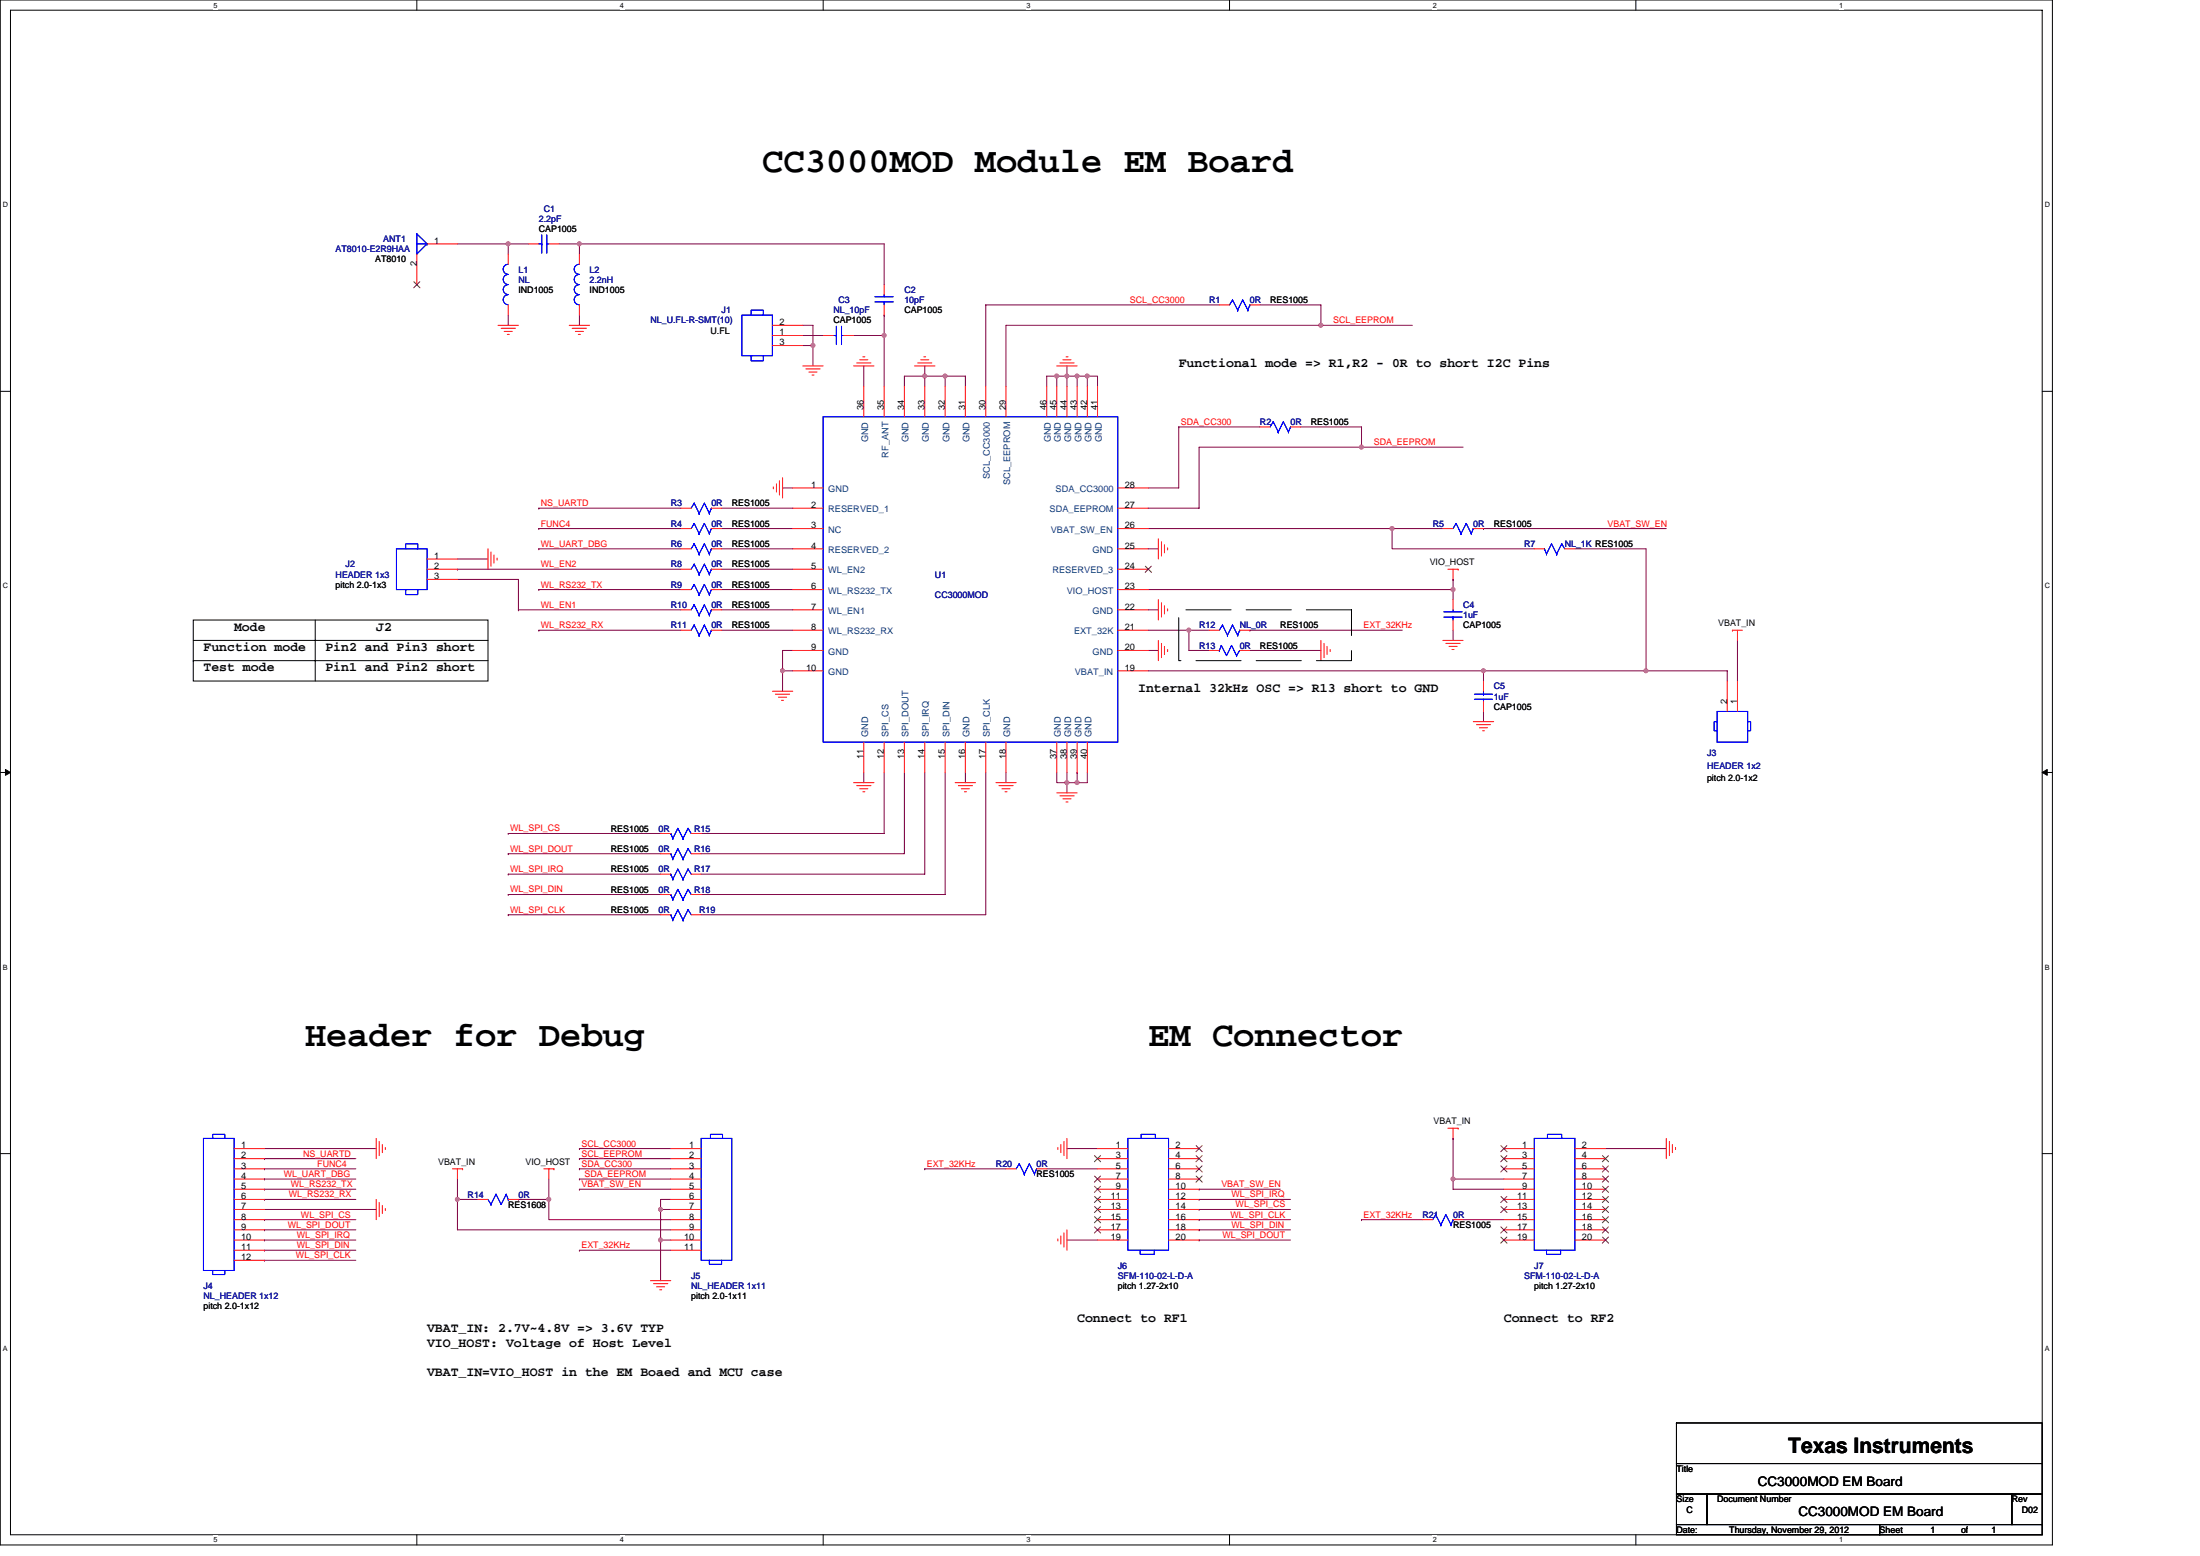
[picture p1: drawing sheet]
<svg xmlns="http://www.w3.org/2000/svg" width="297mm" height="210mm" viewBox="0 0 297 210" stroke-linecap="round" stroke-linejoin="round" font-family="sans-serif">
<path d="M0 0h277.1v208.5h-277.1zM1.4 1.4h274.3v205.7h-274.3z" fill="none" stroke="#000" stroke-width=".14"/>
<g fill="#fff">
<path d="M28.8 .1h.6v1.1h-.6z"/>
<path d="M28.8 207.3h.6v1.1h-.6z"/>
</g>
<path d="M56.3 0v1.4M56.3 207.1v1.4" fill="none" stroke="#000" stroke-width=".14"/>
<g fill="#fff">
<path d="M83.7 .1h.6v1.1h-.6z"/>
<path d="M83.7 207.3h.6v1.1h-.6z"/>
</g>
<path d="M111.1 0v1.4M111.1 207.1v1.4" fill="none" stroke="#000" stroke-width=".14"/>
<g fill="#fff">
<path d="M138.6 .1h.5v1.1h-.5z"/>
<path d="M138.6 207.3h.5v1.1h-.5z"/>
</g>
<path d="M166 0v1.4M166 207.1v1.4" fill="none" stroke="#000" stroke-width=".14"/>
<g fill="#fff">
<path d="M193.4 .1h.6v1.1h-.6z"/>
<path d="M193.4 207.3h.6v1.1h-.6z"/>
</g>
<path d="M220.9 0v1.4M220.9 207.1v1.4" fill="none" stroke="#000" stroke-width=".14"/>
<g fill="#fff">
<path d="M248.3 .1h.6v1.1h-.6z"/>
<path d="M248.3 207.3h.6v1.1h-.6z"/>
<path d="M.4 27.1h.7v1.1h-.7z"/>
<path d="M276.1 27.1h.7v1.1h-.7z"/>
<path d="M.4 78.5h.7v1.1h-.7z"/>
<path d="M276.1 78.5h.7v1.1h-.7z"/>
</g>
<path d="M0 52.8h1.4M275.7 52.8h1.4" fill="none" stroke="#000" stroke-width=".14"/>
<g fill="#fff">
<path d="M.4 130h.7v1.1h-.7z"/>
<path d="M276.1 130h.7v1.1h-.7z"/>
</g>
<path d="M0 104.2h1.4M275.7 104.2h1.4" fill="none" stroke="#000" stroke-width=".14"/>
<path d="M.7 103.8l.7 .4-.7 .4zM275.7 104.2l.7-.4v.8z" fill="#000" stroke="#000" stroke-width=".14"/>
<g fill="#fff">
<path d="M.4 181.4h.7v1.1h-.7z"/>
<path d="M276.1 181.4h.7v1.1h-.7z"/>
</g>
<g fill="none" stroke="#000" stroke-width=".14">
<path d="M26.1 83.7h39.8v8.2h-39.8zM26.1 86.4h39.8M26.1 89.2h.1M26.1 89.2h39.8M42.6 83.7v8.2M0 155.7h1.4M275.7 155.7h1.4M226.4 197.5h49.3v4.1h-49.3zM226.4 192v5.5M226.4 192h49.3v5.5M226.4 192h.1M226.4 201.6h4.1v4.1h-4.1z"/>
<path d="M226.4 205.7h27.4v1.4h-27.4zM230.5 201.6h41.1v4.1h-41.1zM253.8 205.7h21.9v1.4h-21.9zM271.6 201.6h4.1v4.1h-4.1z"/>
</g>
<g fill="none" stroke="#800040" stroke-width=".14">
<path d="M61.8 32.9h6.8M68.6 32.9v1.4M68.6 32.9h.1M68.6 32.9h2.8M75.5 32.9h2.7M78.2 32.9v1.4M78.2 32.9h.1M78.2 32.9h41.2v5.5M68.6 42.5v1.4M78.2 42.5v1.4M108.4 43.9h1.4v2.7M108.4 46.6h1.4"/>
<path d="M108.4 45.3h2.7M109.8 46.6h.1M109.8 46.6v2.8M115.2 45.3h4.2M116.6 49.4v2.7M119.4 45.3h.1M119.4 42.5h.1M119.4 42.5v9.6M124.9 50.8h-2.8v1.3M124.9 50.8h.1M124.9 50.8v1.3M124.9 49.4v1.4"/>
<path d="M124.9 50.8h2.7M127.6 50.8v1.3M127.6 50.8h2.7v1.3M133.1 41.1h.1M133.1 41.1v11M133.1 41.1h31.5M142.7 50.8v1.3M142.7 50.8h-1.4v1.3M142.7 50.8h.1M142.7 50.8h4.1M144.1 49.4v1.4M144.1 50.8h.1"/>
<path d="M144.1 50.8v1.3M145.4 50.8v1.3M145.4 50.8h.1M146.8 50.8v1.3M146.8 50.8h1.4v1.3M146.8 50.8h.1M159.1 57.6h.1M159.1 57.6v8.2h-4.1M159.1 57.6h11M170.1 41.1h8.2v2.8M175.6 57.6h8.2v2.7M178.3 43.9h.1"/>
<path d="M178.3 43.9h-42.5v8.2M178.3 43.9h12.4M61.8 75.4h4.1M61.8 76.8h.1M61.8 78.2h8.2v4.1M61.8 76.8h30.1M72.7 68.6h.1M72.7 71.3h.1M72.7 74.1h.1M72.7 79.6h.1M72.7 68.6h19.2M72.7 71.3h19.2"/>
<path d="M72.7 74.1h19.2M72.7 79.6h19.2M97.4 79.6h9.6M97.4 76.8h9.6M97.4 74.1h9.6M97.4 68.6h9.6M97.4 71.3h9.6M105.7 65.8h1.3M155 71.3h33v2.8h19.2M155 74.1h1.4M155 79.6h41.2v1.3M183.8 60.3h-21.9v8.3h-6.9"/>
<path d="M183.8 60.3h.1M183.8 60.3h13.7M188 71.3h.1M188 71.3h6.8M196.2 78.2h.1M196.2 78.2v1.4M200.3 71.3h.1M200.3 71.3h24.7M212.6 74.1h9.6v16.4M70 82.3h.1M70 82.3h21.9M72.7 85h.1"/>
<path d="M72.7 85h19.2M97.4 85h9.6M97.4 82.3h9.6M105.7 90.5h1.3M105.7 90.5h.1M105.7 90.5v2.8M107 87.8h-1.3v2.7M155 85h5.5v2.8h2.8M155 90.5h45.3v1.4M155 82.3h1.4M155 87.8h1.4M160.5 85h.1"/>
<path d="M160.5 85h2.8M168.8 87.8h9.5M168.8 85h.1M168.8 85h20.5M196.2 85v1.4M200.3 96v1.4M200.3 90.5h32.9v1.4M200.3 90.5h.1M222.2 90.5h.1M234.6 86.4v5.5M68.6 118h.1M68.6 115.2h.1"/>
<path d="M68.6 112.5h.1M68.6 118h20.6M68.6 115.2h20.6M68.6 112.5h20.6M116.6 104.2v1.4M119.4 104.2v8.3h-24.7M122.1 104.2v11h-27.4M124.9 104.2v13.8h-30.2M127.6 104.2v16.5h-32.9M130.3 104.2v1.4M133.1 104.2v19.2h-38.4M135.8 104.2v1.4"/>
<path d="M142.7 104.2v1.4h1.4M144.1 105.6h.1M144.1 104.2v1.4M144.1 105.6v1.4M144.1 105.6h1.3M145.4 104.2h.1M145.4 104.2v1.4M146.8 104.2v1.4h-1.4M68.6 123.4h.1M68.6 120.7h.1M68.6 123.4h20.6M68.6 120.7h20.6"/>
<path d="M35.7 156.4h.1M35.7 157.7h.1M35.7 159.1h.1M35.7 155h15.1M35.7 156.4h12.3M35.7 157.7h12.3M35.7 159.1h12.3M61.8 159.1v2.8M74.1 159.1v2.8M78.2 155h.1M78.2 156.4h.1M78.2 157.7h.1"/>
<path d="M78.2 159.1h.1M78.2 156.4h12.4M78.2 157.7h12.4M78.2 159.1h12.4M78.2 155h12.4M124.9 157.7h.1M124.9 157.7h10.9M141.3 157.7h6.9M144.1 155h4.1M196.2 153.6h.1M196.2 153.6v5.5M203 159.1h-6.8v1.4h6.8"/>
<path d="M216.8 155h8.2M35.7 160.5h.1M35.7 161.9h.1M35.7 164.6h.1M35.7 166h.1M35.7 167.3h.1M35.7 168.7h.1M35.7 170.1h.1M35.7 163.2h15.1M35.7 160.5h12.3M35.7 164.6h12.3M35.7 166h12.3"/>
<path d="M35.7 161.9h12.3M35.7 167.3h12.3M35.7 168.7h12.3M35.7 170.1h12.3M61.8 161.9v4.1h28.8M61.8 161.9h.1M61.8 161.9h2.7M70 161.9h.1M70 161.9h4.1M74.1 161.9v2.7h16.5M78.2 160.5h.1M78.2 168.7h.1"/>
<path d="M78.2 160.5h12.4M78.2 168.7h12.4M89.2 163.2h1.4M89.2 167.3h1.4M89.2 167.3h.1M89.2 163.2h.1M89.2 163.2v9.6M90.6 161.9h-1.4v1.3M144.1 167.3h4.1M161.9 160.5h.1M161.9 164.6h.1M161.9 166h.1"/>
<path d="M161.9 161.9h.1M161.9 167.3h.1M161.9 163.2h.1M161.9 160.5h11M161.9 164.6h12.3M161.9 166h12.3M161.9 161.9h12.3M161.9 167.3h12.3M161.9 163.2h12.3M183.8 164.6h.1M183.8 164.6h8.3M197.5 164.6h5.5"/>
</g>
<g fill="#f0f" stroke="#f0f" stroke-width=".14">
<circle cx="146.8" cy="50.7" r=".27"/>
<circle cx="127.6" cy="50.7" r=".27"/>
<circle cx="124.8" cy="50.7" r=".27"/>
<circle cx="142.7" cy="50.7" r=".27"/>
<circle cx="144" cy="50.7" r=".27"/>
<circle cx="178.3" cy="43.9" r=".27"/>
<circle cx="145.4" cy="50.7" r=".27"/>
<circle cx="196.2" cy="159.1" r=".27"/>
<circle cx="105.6" cy="90.5" r=".27"/>
<circle cx="196.2" cy="79.6" r=".27"/>
<circle cx="160.5" cy="85" r=".27"/>
<circle cx="187.9" cy="71.3" r=".27"/>
<circle cx="183.8" cy="60.3" r=".27"/>
<circle cx="145.4" cy="105.6" r=".27"/>
<circle cx="144" cy="105.6" r=".27"/>
<circle cx="222.2" cy="90.5" r=".27"/>
<circle cx="200.3" cy="90.5" r=".27"/>
<circle cx="89.2" cy="167.3" r=".27"/>
<circle cx="89.2" cy="163.2" r=".27"/>
<circle cx="119.4" cy="45.3" r=".27"/>
<circle cx="109.8" cy="46.6" r=".27"/>
<circle cx="68.6" cy="32.9" r=".27"/>
<circle cx="78.2" cy="32.9" r=".27"/>
<circle cx="61.7" cy="161.8" r=".27"/>
<circle cx="74.1" cy="161.8" r=".27"/>
</g>
<g fill="none" stroke="#f00" stroke-width=".14">
<path d="M56.3 34.3v4.1M57.7 32.9h4.1M68.6 34.3v1.4M71.4 32.9h1.3M74.1 32.9h1.4M78.2 34.3v1.4M119.4 38.4v1.4M67.2 43.9h2.8M67.7 44.3h1.9M68.1 44.7h1.1M68.5 45.1h.3M68.6 41.1v1.4"/>
<path d="M76.9 43.9h2.7M77.3 44.3h1.9M77.7 44.7h1.1M78.1 45.1h.3M78.2 41.1v1.4M104.3 45.3h4.1M104.3 43.9h4.1M104.3 46.6h4.1M108.4 49.4h2.7M108.8 49.8h1.9M109.2 50.2h1.1M109.6 50.6h.3"/>
<path d="M111.1 45.3h1.4M113.9 45.3h1.3M115.2 49.4h2.8M115.7 49h1.9M116.1 48.6h1.1M116.5 48.2h.3M116.6 52.1v4.1M119.4 41.1v1.4M119.4 52.1v4.1M122.1 52.1v4.1M123.5 49.4h2.7M123.9 49h1.9"/>
<path d="M124.3 48.6h1.1M124.7 48.2h.3M124.9 52.1v4.1M127.6 52.1v4.1M130.3 52.1v4.1M133.1 52.1v4.1M135.8 52.1v4.1M141.3 52.1v4.1M142.7 49.4h2.7M142.7 52.1v4.1M143.1 49h1.9M143.5 48.6h1.1"/>
<path d="M143.9 48.2h.3M144.1 52.1v4.1M145.4 52.1v4.1M146.8 52.1v4.1M148.2 52.1v4.1M164.6 41.1h1.4M168.8 41.1h1.3M170.1 57.6h1.4M174.2 57.6h1.4M57.7 76.8h4.1M57.7 75.4h4.1M57.7 78.2h4.1"/>
<path d="M65.9 74.1v2.7M66.3 74.5v1.9M66.7 74.9v1.1M67.1 75.3v.3M91.9 76.8h1.4M91.9 74.1h1.4M91.9 68.6h1.4M91.9 71.3h1.4M91.9 79.6h1.4M96.1 76.8h1.3M96.1 74.1h1.3M96.1 68.6h1.3"/>
<path d="M96.1 71.3h1.3M96.1 79.6h1.3M104.4 65.7v.3M104.8 65.3v1.1M105.2 64.9v1.9M105.7 64.5v2.7M107 76.8h4.1M107 74.1h4.1M107 68.6h4.1M107 71.3h4.1M107 79.6h4.1M107 65.8h4.1"/>
<path d="M150.9 76.8h4.1M150.9 74.1h4.1M150.9 68.6h4.1M150.9 71.3h4.1M150.9 79.6h4.1M150.9 65.8h4.1M156.4 72.7v2.7M156.8 73.1v1.9M157.2 73.5v1.1M157.6 73.9v.3M194.8 71.3h1.4M195.5 76.8h1.4"/>
<path d="M196.2 76.8v1.4M196.9 76.8h.1M198.9 71.3h1.4M207.2 74.1h1.3M211.3 74.1h1.3M91.9 85h1.4M91.9 82.3h1.4M96.1 85h1.3M96.1 82.3h1.3M104.3 93.3h2.7M104.7 93.7h1.9M105.1 94.1h1.1"/>
<path d="M105.5 94.5h.3M107 85h4.1M107 87.8h4.1M107 82.3h4.1M107 90.5h4.1M150.9 85h4.1M150.9 87.8h4.1M150.9 82.3h4.1M150.9 90.5h4.1M156.4 80.9v2.8M156.4 86.4v2.8M156.8 81.3v2"/>
<path d="M156.8 86.8v2M157.2 81.7v1.1M157.2 87.2v1.1M157.6 82.2v.2M157.6 87.7v.2M163.3 85h1.3M163.3 87.8h1.3M167.4 85h1.4M167.4 87.8h1.4M178.3 86.4v2.8M178.8 86.8v2M179.2 87.2v1.1"/>
<path d="M179.6 87.7v.2M194.8 86.4h2.7M195.2 86.8h1.9M195.6 87.2h1.1M196 87.7h.3M196.2 80.9v1.4M196.2 83.7v1.3M198.9 97.4h2.8M199.3 97.8h1.9M199.7 98.2h1.1M200.2 98.6h.2M200.3 91.9v1.4"/>
<path d="M200.3 94.6v1.4M233.2 91.9v4.1M233.9 85h.1M233.9 85h1.4M234.6 85v1.4M234.6 91.9v4.1M89.2 118h1.4M89.2 112.5h1.4M89.2 115.2h1.4M93.3 118h1.4M93.3 112.5h1.4M93.3 115.2h1.4"/>
<path d="M115.2 105.6h2.8M115.7 106h1.9M116.1 106.4h1.1M116.5 106.8h.3M116.6 100.1v4.1M119.4 100.1v4.1M122.1 100.1v4.1M124.9 100.1v4.1M127.6 100.1v4.1M129 105.6h2.7M129.4 106h1.9M129.8 106.4h1.1"/>
<path d="M130.2 106.8h.3M130.3 100.1v4.1M133.1 100.1v4.1M134.5 105.6h2.7M134.9 106h1.9M135.3 106.4h1.1M135.7 106.8h.3M135.8 100.1v4.1M142.7 107h2.7M142.7 100.1v4.1M143.1 107.4h1.9M143.5 107.8h1.1"/>
<path d="M143.9 108.2h.3M144.1 100.1v4.1M145.4 100.1v4.1M146.8 100.1v4.1M89.2 123.4h1.4M89.2 120.7h1.4M93.3 123.4h1.4M93.3 120.7h1.4M31.6 157.7h4.1M31.6 155h4.1M31.6 156.4h4.1M31.6 159.1h4.1"/>
<path d="M50.8 153.6v2.8M51.2 154v2M51.6 154.5v1.1M52 154.9v.2M61.1 157.7h1.4M61.8 157.7v1.4M62.5 157.7h.1M73.4 157.7h1.4M74.1 157.7v1.4M74.8 157.7h.1M90.6 157.7h4.1M90.6 155h4.1"/>
<path d="M90.6 156.4h4.1M90.6 159.1h4.1M135.8 157.7h1.4M140 157.7h1.3M142.8 154.9v.2M143.2 154.5v1.1M143.7 154v2M144.1 153.6v2.8M148.2 157.7h4.1M148.2 155h4.1M148.2 156.4h4.1M148.2 159.1h4.1"/>
<path d="M157.8 157.7h4.1M157.8 155h4.1M157.8 156.4h4.1M157.8 159.1h4.1M195.5 152.3h1.4M196.2 152.3v1.3M196.9 152.3h.1M203 157.7h4.2M203 155h4.2M203 156.4h4.2M203 159.1h4.2M212.6 157.7h4.2"/>
<path d="M212.6 155h4.2M212.6 156.4h4.2M212.6 159.1h4.2M225 153.6v2.8M225.4 154v2M225.8 154.5v1.1M226.2 154.9v.2M31.6 160.5h4.1M31.6 161.9h4.1M31.6 163.2h4.1M31.6 164.6h4.1M31.6 166h4.1"/>
<path d="M31.6 167.3h4.1M31.6 168.7h4.1M31.6 170.1h4.1M50.8 161.9v2.7M51.2 162.3v1.9M51.6 162.7v1.1M52 163.1v.3M64.5 161.9h1.4M68.6 161.9h1.4M87.8 172.8h2.8M88.2 173.2h2M88.6 173.7h1.1"/>
<path d="M89.1 174.1h.2M90.6 160.5h4.1M90.6 161.9h4.1M90.6 163.2h4.1M90.6 164.6h4.1M90.6 166h4.1M90.6 167.3h4.1M90.6 168.7h4.1M142.8 167.2v.3M143.2 166.8v1.1M143.7 166.4v1.9M144.1 166v2.7"/>
<path d="M148.2 160.5h4.1M148.2 161.9h4.1M148.2 163.2h4.1M148.2 164.6h4.1M148.2 166h4.1M148.2 167.3h4.1M157.8 160.5h4.1M157.8 161.9h4.1M157.8 163.2h4.1M157.8 164.6h4.1M157.8 166h4.1M157.8 167.3h4.1"/>
<path d="M192.1 164.6h1.3M196.2 164.6h1.3M203 160.5h4.2M203 161.9h4.2M203 163.2h4.2M203 164.6h4.2M203 166h4.2M203 167.3h4.2M212.6 160.5h4.2M212.6 161.9h4.2M212.6 163.2h4.2M212.6 164.6h4.2"/>
<path d="M212.6 166h4.2M212.6 167.3h4.2"/>
</g>
<path d="M159.1 82.3h23.4v6.9h-23.4z" fill="none" stroke="#000" stroke-width=".14" stroke-dasharray="6.1 2"/>
<g fill="none" stroke="#00f" stroke-width=".14">
<path d="M56.3 31.6v2.7l1.4-1.4M56.3 31.6h.1M56.3 31.6l1.4 1.3M56.3 32.9h1.4M57.7 32.9h.1M68.6 35.7a.69 .69 0 0 0-.7 .7 .69 .69 0 0 0 .7 .6 .69 .69 0 0 0-.7 .7 .69 .69 0 0 0 .7 .7 .68 .68 0 0 0-.7 .7 .68 .68 0 0 0 .7 .7 .68 .68 0 0 0-.7 .6 .68 .68 0 0 0 .7 .7M72.7 32.9h.4M73.1 31.7v2.5M73.1 32.9h.1M73.8 32.9h.3M73.8 31.7v2.5M78.2 35.7a.69 .69 0 0 0-.7 .7 .69 .69 0 0 0 .7 .6 .69 .69 0 0 0-.7 .7 .69 .69 0 0 0 .7 .7 .68 .68 0 0 0-.7 .7 .68 .68 0 0 0 .7 .7 .68 .68 0 0 0-.7 .6 .68 .68 0 0 0 .7 .7"/>
<path d="M119.4 39.8v.2M100.2 42.5h4.1v5.5h-4.1zM101.4 42.5v-.7h1.7v.7h-.2M101.5 48h-.1v.7h1.7v-.7M111.1 56.2h39.8v43.9h-39.8zM112.5 45.3h.4M112.9 44v2.5M112.9 45.3h.1M113.6 45.3h.3M113.6 44v2.5M118.1 40.7h2.5M118.1 40h2.5"/>
<path d="M119.4 40.7h.1M119.4 40.7v.4M166.4 40.5h.1M166.4 40.5l.7 1.3M166.4 40.5l-.4 .6M167.1 41.8h.1M167.1 41.8l.7-1.3 .7 1.3M168.5 41.8h.1M168.8 41.1h.1M168.8 41.1l-.3 .7M171.9 56.9h.1M171.9 56.9l.7 1.4"/>
<path d="M171.9 56.9l-.4 .7M172.6 58.3h.1M172.6 58.3l.7-1.4 .7 1.4M174 58.3h.1M174.2 57.6h.1M174.2 57.6l-.2 .7M53.5 74.1h4.2v5.5h-4.2zM54.8 74.1v-.7h1.6v.7h-.1M54.9 79.6h-.1v.6h1.6v-.6M93.7 67.9h.1M93.7 73.4h.1M93.7 78.9h.1"/>
<path d="M93.7 76.1h.1M93.7 70.6h.1M93.7 67.9l.7 1.4M93.7 67.9l-.4 .7M93.7 70.6l.7 1.4M93.7 73.4l.7 1.4M93.7 73.4l-.4 .7M93.7 78.9l.7 1.3M93.7 78.9l-.4 .7M93.7 76.1l.7 1.4M93.7 76.1l-.4 .7M93.7 70.6l-.4 .7"/>
<path d="M94.4 69.3h.1M94.4 74.8h.1M94.4 77.5h.1M94.4 72h.1M94.4 69.3l.7-1.4 .7 1.4M94.4 72l.7-1.4 .7 1.4M94.4 74.8l.7-1.4 .7 1.4M94.4 77.5l.7-1.4 .7 1.4M95.8 69.3h.1M95.8 74.8h.1M95.8 77.5h.1M95.8 72h.1"/>
<path d="M96.1 68.6h.1M96.1 74.1h.1M96.1 79.6h.1M96.1 76.8h.1M96.1 71.3h.1M96.1 68.6l-.3 .7M96.1 74.1l-.3 .7M96.1 79.6l-.3 .6M96.1 76.8l-.3 .7M96.1 71.3l-.3 .7M196.6 70.6h.1M196.6 70.6l.7 1.4"/>
<path d="M196.6 70.6l-.4 .7M197.3 72h.1M197.3 72l.7-1.4 .6 1.4M198.6 72h.1M198.9 71.3h.1M198.9 71.3l-.3 .7M208.5 74.1h.1M208.5 74.1l.3 .7M208.8 74.8h.1M208.8 74.8l.7-1.4 .7 1.4M210.2 74.8h.1M210.9 73.4h.1"/>
<path d="M210.9 73.4l-.7 1.4M210.9 73.4l.4 .7M93.7 84.3h.1M93.7 81.6h.1M93.7 81.6l.7 1.4M93.7 84.3l.7 1.4M93.7 84.3l-.4 .7M93.7 81.6l-.4 .7M94.4 80.2h.1M94.4 85.7h.1M94.4 83h.1M94.4 80.2l.7-1.3 .7 1.3"/>
<path d="M94.4 83l.7-1.4 .7 1.4M94.4 85.7l.7-1.4 .7 1.4M95.8 80.2h.1M95.8 85.7h.1M95.8 83h.1M96.1 85h.1M96.1 82.3h.1M96.1 85l-.3 .7M96.1 82.3l-.3 .7M164.6 87.8h.1M164.9 87.1h.1M164.9 87.1l.7 1.4 .7-1.4"/>
<path d="M164.9 87.1l-.3 .7M165.1 84.3h.1M165.1 84.3l.6 1.4M165.1 84.3l-.5 .7M165.7 85.7h.1M165.7 85.7l.7-1.4 .7 1.4M166.3 87.1h.1M166.3 87.1l.7 1.4M167 88.5h.1M167.1 85.7h.1M167.4 85h.1M167.4 87.8l-.4 .7"/>
<path d="M167.4 85l-.3 .7M194.9 83.3h2.5M194.9 82.6h2.5M196.2 82.3v.3M196.2 83.3h.1M196.2 83.3v.4M199.1 93.7h2.4M199.1 94.4h2.4M200.3 94.4v.2M200.3 93.7h.1M200.3 93.3v.4M231.8 96h4.2v4.1h-4.2z"/>
<path d="M231.8 97.4h-.4v1.2h.4M236 97.4h.4v1.2h-.4M90.6 118h.1M90.6 112.5h.1M90.6 115.2h.1M90.6 118l.2 .6M90.6 112.5l.2 .7M90.6 115.2l.2 .7M90.8 118.6h.1M90.8 113.2h.1M90.8 115.9h.1M90.8 118.6l.7-1.3 .7 1.3"/>
<path d="M90.8 113.2l.7-1.4 .7 1.4M90.8 115.9l.7-1.4 .7 1.4M92.2 118.6h.1M92.2 113.2h.1M92.2 115.9h.1M92.9 117.3h.1M92.9 111.8h.1M92.9 114.5h.1M92.9 117.3l-.7 1.3M92.9 117.3l.4 .7M92.9 111.8l-.7 1.4M92.9 111.8l.4 .7"/>
<path d="M92.9 114.5l-.7 1.4M92.9 114.5l.4 .7M90.6 123.4h.1M90.6 120.7h.1M90.6 123.4l.2 .7M90.6 120.7l.2 .7M90.8 124.1h.1M90.8 121.4h.1M90.8 124.1l.7-1.3 .7 1.3M90.8 121.4l.7-1.4 .7 1.4M92.2 124.1h.1M92.2 121.4h.1"/>
<path d="M92.9 122.8h.1M92.9 120h.1M92.9 122.8l-.7 1.3M92.9 122.8l.4 .6M92.9 120l-.7 1.4M92.9 120l.4 .7M27.5 153.6h4.1v17.8h-4.1zM28.7 153.6v-.5h1.6v.5M94.7 153.6h4.1v16.5h-4.1zM95.9 153.6v-.5h1.7v.5M137.6 157.1h.1M137.6 157.1l.7 1.3"/>
<path d="M137.6 157.1l-.4 .6M138.3 158.4h.1M138.3 158.4l.7-1.3 .7 1.3M139.7 158.4h.1M140 157.7h.1M140 157.7l-.3 .7M152.3 153.6h5.5v15.1h-5.5zM154.1 153.6v-.5h1.9v.5M207.2 153.6h5.4v15.1h-5.4zM208.9 153.6v-.5h2v.5M28.7 171.4v.6h1.6v-.6M65.9 161.9l.4 .6"/>
<path d="M66.3 162.5h.1M67 161.2h.1M67 161.2l.7 1.3 .6-1.3M67 161.2l-.7 1.3M68.3 161.2h.1M68.3 161.2l.3 .7M68.6 161.9h.1M95.8 170.1v.5h1.6v-.5M153.9 168.7v.6h1.9v-.6M193.8 163.9h.1M193.8 163.9l.7 1.4M193.8 163.9l-.4 .7"/>
<path d="M194.5 165.3h.1M194.5 165.3l.7-1.4 .7 1.4M195.9 165.3h.1M196.2 164.6h.1M196.2 164.6l-.3 .7M208.8 168.7v.6h1.9v-.6"/>
</g>
<g fill="none" stroke="#804000" stroke-width=".14">
<path d="M55.9 38l.8 .8M56.7 38l-.8 .8M154.6 76.4l.9 .8M155.4 76.4l-.8 .8M147.8 156l.8 .8M147.8 158.7l.8 .8M148.6 156l-.8 .8M148.6 158.7l-.8 .8M161.5 154.6l.8 .8M161.5 156l.8 .8M161.5 157.3l.8 .9M161.5 158.7l.8 .8"/>
<path d="M162.3 154.6l-.8 .8M162.3 156l-.8 .8M162.3 157.3l-.8 .9M162.3 158.7l-.8 .8M202.6 154.6l.9 .8M202.6 156l.9 .8M202.6 157.3l.9 .9M203.5 154.6l-.9 .8M203.5 156l-.9 .8M203.5 157.3l-.9 .9M216.4 156l.8 .8M216.4 157.3l.8 .9"/>
<path d="M216.4 158.7l.8 .8M217.2 156l-.9 .8M217.2 157.3l-.9 .9M217.2 158.7l-.9 .8M147.8 160.1l.8 .8M147.8 161.5l.8 .8M147.8 162.8l.8 .8M147.8 164.2l.8 .8M147.8 165.6l.8 .8M148.6 160.1l-.8 .8M148.6 161.5l-.8 .8M148.6 162.8l-.8 .8"/>
<path d="M148.6 164.2l-.8 .8M148.6 165.6l-.8 .8M202.6 161.5l.9 .8M202.6 162.8l.9 .8M202.6 165.6l.9 .8M202.6 166.9l.9 .9M203.5 161.5l-.9 .8M203.5 162.8l-.9 .8M203.5 165.6l-.9 .8M203.5 166.9l-.9 .9M216.4 160.1l.8 .8M216.4 161.5l.8 .8"/>
<path d="M216.4 162.8l.8 .8M216.4 164.2l.8 .8M216.4 165.6l.8 .8M216.4 166.9l.8 .9M217.2 160.1l-.9 .8M217.2 161.5l-.9 .8M217.2 162.8l-.9 .8M217.2 164.2l-.9 .8M217.2 165.6l-.9 .8M217.2 166.9l-.9 .9"/>
</g>
<g font-size="4.8">
<text x="102.9" y="23.2">CC3000MOD Module EM Board</text>
<text x="41.2" y="141.2">Header for Debug</text>
<text x="155" y="141.2">EM Connector</text>
</g>
<text font-size="2.9" x="241.4" y="196.1">Texas Instruments</text>
<g font-size="1.8">
<text x="159.1" y="49.5">Functional mode =&gt; R1,R2 - 0R to short I2C Pins</text>
<text x="27.5" y="87.9">Function mode</text>
<text x="31.6" y="85.1">Mode</text>
<text x="43.9" y="87.9">Pin2 and Pin3 short</text>
<text x="50.8" y="85.1">J2</text>
<text x="27.5" y="90.6">Test mode</text>
<text x="43.9" y="90.6">Pin1 and Pin2 short</text>
<text x="153.7" y="93.4">Internal 32kHz OSC =&gt; R13 short to GND</text>
<text x="57.7" y="179.8">VBAT_IN: 2.7V~4.8V =&gt; 3.6V TYP</text>
<text x="145.4" y="178.4">Connect to RF1</text>
<text x="203" y="178.4">Connect to RF2</text>
<text x="57.7" y="181.8">VIO_HOST: Voltage of Host Level</text>
<text x="57.7" y="185.7">VBAT_IN=VIO_HOST in the EM Boaed and MCU case</text>
<text x="237.3" y="200.5">CC3000MOD EM Board</text>
<text x="242.8" y="204.6">CC3000MOD EM Board</text>
</g>
<g font-size="1.2" fill="#000080">
<text x="72.7" y="29.9">2.2pF</text>
<text x="73.4" y="28.6">C1</text>
<text x="45.3" y="34">AT8010-E2R9HAA</text>
<text x="51.7" y="32.7">ANT1</text>
<text x="70" y="36.8">L1</text>
<text x="70" y="38.2">NL</text>
<text x="79.6" y="36.8">L2</text>
<text x="79.6" y="38.2">2.2nH</text>
<text x="113.2" y="40.9">C3</text>
<text x="122.1" y="39.5">C2</text>
<text x="122.1" y="40.9">10pF</text>
<text x="163.3" y="40.9">R1</text>
<text x="168.8" y="40.9">0R</text>
<text x="87.8" y="43.6">NL_U.FL-R-SMT(10)</text>
<text x="97.4" y="42.3">J1</text>
<text x="112.5" y="42.3">NL_10pF</text>
<text x="170.1" y="57.4">R2</text>
<text x="174.2" y="57.4">0R</text>
<text x="90.6" y="68.3">R3</text>
<text x="90.6" y="71.1">R4</text>
<text x="96.1" y="68.3">0R</text>
<text x="96.1" y="71.1">0R</text>
<text x="193.4" y="71.1">R5</text>
<text x="198.9" y="71.1">0R</text>
<text x="45.3" y="77.9">HEADER 1x3</text>
<text x="46.7" y="76.6">J2</text>
<text x="90.6" y="73.8">R6</text>
<text x="90.6" y="76.6">R8</text>
<text x="96.1" y="73.8">0R</text>
<text x="96.1" y="76.6">0R</text>
<text x="126.2" y="77.9">U1</text>
<text x="205.8" y="73.8">R7</text>
<text x="211.3" y="73.8">NL_1K RES1005</text>
<text x="90.6" y="79.3">R9</text>
<text x="90.6" y="82">R10</text>
<text x="96.1" y="82">0R</text>
<text x="96.1" y="79.3">0R</text>
<text x="126.2" y="80.7">CC3000MOD</text>
<text x="197.5" y="82">C4</text>
<text x="197.5" y="83.4">1uF</text>
<text x="90.6" y="84.8">R11</text>
<text x="96.1" y="84.8">0R</text>
<text x="161.9" y="87.5">R13</text>
<text x="161.9" y="84.8">R12</text>
<text x="167.4" y="87.5">0R</text>
<text x="167.4" y="84.8">NL_0R</text>
<text x="201.7" y="93">C5</text>
<text x="201.7" y="94.4">1uF</text>
<text x="230.5" y="102.1">J3</text>
<text x="230.5" y="103.7">HEADER 1x2</text>
<text x="88.9" y="112.2">0R</text>
<text x="93.7" y="112.2">R15</text>
<text x="88.9" y="117.7">0R</text>
<text x="88.9" y="115">0R</text>
<text x="93.7" y="117.7">R17</text>
<text x="93.7" y="115">R16</text>
<text x="88.9" y="120.5">0R</text>
<text x="88.9" y="123.2">0R</text>
<text x="93.7" y="120.5">R18</text>
<text x="94.4" y="123.2">R19</text>
<text x="63.1" y="161.6">R14</text>
<text x="70" y="161.6">0R</text>
<text x="134.5" y="157.5">R20</text>
<text x="140" y="157.5">0R</text>
<text x="192.1" y="164.3">R21</text>
<text x="196.2" y="164.3">0R</text>
<text x="27.5" y="173.9">J4</text>
<text x="93.3" y="172.6">J5</text>
<text x="93.3" y="173.9">NL_HEADER 1x11</text>
<text x="150.9" y="171.2">J6</text>
<text x="150.9" y="172.6">SFM-110-02-L-D-A</text>
<text x="205.8" y="172.6">SFM-110-02-L-D-A</text>
<text x="207.2" y="171.2">J7</text>
<text x="27.5" y="175.3">NL_HEADER 1x12</text>
</g>
<g font-size="1.2">
<text x="50.6" y="35.4">AT8010</text>
<text x="56.3" y="35.9" transform="rotate(-90 56.3 35.9)">2</text>
<text x="58.6" y="32.9">1</text>
<text x="72.7" y="31.3">CAP1005</text>
<text x="70" y="39.5">IND1005</text>
<text x="79.6" y="39.5">IND1005</text>
<text x="171.5" y="40.9">RES1005</text>
<text x="105.2" y="45.3">1</text>
<text x="105.2" y="43.9">2</text>
<text x="105.2" y="46.6">3</text>
<text x="112.5" y="43.6">CAP1005</text>
<text x="122.1" y="42.3">CAP1005</text>
<text x="116.6" y="55.3" transform="rotate(-90 116.6 55.3)">36</text>
<text x="119.4" y="55.3" transform="rotate(-90 119.4 55.3)">35</text>
<text x="122.1" y="55.3" transform="rotate(-90 122.1 55.3)">34</text>
<text x="124.8" y="55.3" transform="rotate(-90 124.8 55.3)">33</text>
<text x="127.6" y="55.3" transform="rotate(-90 127.6 55.3)">32</text>
<text x="130.3" y="55.3" transform="rotate(-90 130.3 55.3)">31</text>
<text x="133.1" y="55.3" transform="rotate(-90 133.1 55.3)">30</text>
<text x="135.8" y="55.3" transform="rotate(-90 135.8 55.3)">29</text>
<text x="141.3" y="55.3" transform="rotate(-90 141.3 55.3)">46</text>
<text x="142.7" y="55.3" transform="rotate(-90 142.7 55.3)">45</text>
<text x="144" y="55.3" transform="rotate(-90 144 55.3)">44</text>
<text x="145.4" y="55.3" transform="rotate(-90 145.4 55.3)">43</text>
<text x="146.8" y="55.3" transform="rotate(-90 146.8 55.3)">42</text>
<text x="148.2" y="55.3" transform="rotate(-90 148.2 55.3)">41</text>
<text x="177" y="57.4">RES1005</text>
<text x="109.5" y="65.8">1</text>
<text x="151.9" y="65.8">28</text>
<text x="98.8" y="68.3">RES1005</text>
<text x="98.8" y="71.1">RES1005</text>
<text x="109.5" y="68.6">2</text>
<text x="109.5" y="71.3">3</text>
<text x="151.9" y="68.6">27</text>
<text x="151.9" y="71.3">26</text>
<text x="201.7" y="71.1">RES1005</text>
<text x="58.6" y="75.4">1</text>
<text x="58.6" y="76.8">2</text>
<text x="98.8" y="73.8">RES1005</text>
<text x="98.8" y="76.6">RES1005</text>
<text x="109.5" y="74">4</text>
<text x="109.5" y="76.8">5</text>
<text x="151.9" y="76.8">24</text>
<text x="151.9" y="74">25</text>
<text x="193" y="76.3">VIO_HOST</text>
<text x="45.3" y="79.3">pitch 2.0-1x3</text>
<text x="58.6" y="78.2">3</text>
<text x="98.8" y="79.3">RES1005</text>
<text x="98.8" y="82">RES1005</text>
<text x="109.5" y="82.3">7</text>
<text x="109.5" y="79.5">6</text>
<text x="151.9" y="82.3">22</text>
<text x="151.9" y="79.5">23</text>
<text x="98.8" y="84.8">RES1005</text>
<text x="109.5" y="85">8</text>
<text x="109.5" y="87.8">9</text>
<text x="151.9" y="87.8">20</text>
<text x="151.9" y="85">21</text>
<text x="170.1" y="87.5">RES1005</text>
<text x="172.9" y="84.8">RES1005</text>
<text x="197.5" y="84.8">CAP1005</text>
<text x="232" y="84.5">VBAT_IN</text>
<text x="108.8" y="90.5">10</text>
<text x="151.9" y="90.5">19</text>
<text x="201.7" y="95.8">CAP1005</text>
<text x="233.2" y="95.1" transform="rotate(-90 233.2 95.1)">2</text>
<text x="234.6" y="95.1" transform="rotate(-90 234.6 95.1)">1</text>
<text x="116.6" y="102.5" transform="rotate(-90 116.6 102.5)">11</text>
<text x="119.4" y="102.5" transform="rotate(-90 119.4 102.5)">12</text>
<text x="122.1" y="102.5" transform="rotate(-90 122.1 102.5)">13</text>
<text x="124.8" y="102.5" transform="rotate(-90 124.8 102.5)">14</text>
<text x="127.6" y="102.5" transform="rotate(-90 127.6 102.5)">15</text>
<text x="130.3" y="102.5" transform="rotate(-90 130.3 102.5)">16</text>
<text x="133.1" y="102.5" transform="rotate(-90 133.1 102.5)">17</text>
<text x="135.8" y="102.5" transform="rotate(-90 135.8 102.5)">18</text>
<text x="142.7" y="102.5" transform="rotate(-90 142.7 102.5)">37</text>
<text x="144" y="102.5" transform="rotate(-90 144 102.5)">38</text>
<text x="145.4" y="102.5" transform="rotate(-90 145.4 102.5)">39</text>
<text x="146.8" y="102.5" transform="rotate(-90 146.8 102.5)">40</text>
<text x="230.5" y="105.4">pitch 2.0-1x2</text>
<text x="82.5" y="112.2">RES1005</text>
<text x="82.5" y="117.7">RES1005</text>
<text x="82.5" y="115">RES1005</text>
<text x="82.5" y="120.5">RES1005</text>
<text x="82.5" y="123.2">RES1005</text>
<text x="32.6" y="155">1</text>
<text x="93" y="155">1</text>
<text x="150.7" y="155">1</text>
<text x="158.7" y="155">2</text>
<text x="193.6" y="151.7">VBAT_IN</text>
<text x="205.5" y="155">1</text>
<text x="213.6" y="155">2</text>
<text x="32.6" y="156.3">2</text>
<text x="32.6" y="157.7">3</text>
<text x="32.6" y="159.1">4</text>
<text x="32.6" y="160.5">5</text>
<text x="32.6" y="161.8">6</text>
<text x="59.2" y="157.2">VBAT_IN</text>
<text x="70.9" y="157.2">VIO_HOST</text>
<text x="93" y="156.3">2</text>
<text x="93" y="157.7">3</text>
<text x="93" y="159.1">4</text>
<text x="93" y="160.5">5</text>
<text x="93" y="161.8">6</text>
<text x="140" y="158.9">RES1005</text>
<text x="150" y="161.8">11</text>
<text x="150.7" y="156.3">3</text>
<text x="150.7" y="157.7">5</text>
<text x="150.7" y="159.1">7</text>
<text x="150.7" y="160.5">9</text>
<text x="158.7" y="156.3">4</text>
<text x="158.7" y="157.7">6</text>
<text x="158.7" y="159.1">8</text>
<text x="158.7" y="160.5">10</text>
<text x="158.7" y="161.8">12</text>
<text x="204.8" y="161.8">11</text>
<text x="205.5" y="156.3">3</text>
<text x="205.5" y="157.7">5</text>
<text x="205.5" y="159.1">7</text>
<text x="205.5" y="160.5">9</text>
<text x="213.6" y="156.3">4</text>
<text x="213.6" y="157.7">6</text>
<text x="213.6" y="159.1">8</text>
<text x="213.6" y="160.5">10</text>
<text x="213.6" y="161.8">12</text>
<text x="32.6" y="163.2">7</text>
<text x="32.6" y="164.6">8</text>
<text x="32.6" y="165.9">9</text>
<text x="32.6" y="167.3">10</text>
<text x="68.6" y="163">RES1608</text>
<text x="92.4" y="167.3">10</text>
<text x="93" y="163.2">7</text>
<text x="93" y="164.6">8</text>
<text x="93" y="165.9">9</text>
<text x="150" y="163.2">13</text>
<text x="150" y="164.6">15</text>
<text x="150" y="165.9">17</text>
<text x="150" y="167.3">19</text>
<text x="158.7" y="163.2">14</text>
<text x="158.7" y="164.6">16</text>
<text x="158.7" y="165.9">18</text>
<text x="158.7" y="167.3">20</text>
<text x="196.2" y="165.7">RES1005</text>
<text x="204.8" y="163.2">13</text>
<text x="204.8" y="164.6">15</text>
<text x="204.8" y="165.9">17</text>
<text x="204.8" y="167.3">19</text>
<text x="213.6" y="163.2">14</text>
<text x="213.6" y="164.6">16</text>
<text x="213.6" y="165.9">18</text>
<text x="213.6" y="167.3">20</text>
<text x="32.6" y="168.7">11</text>
<text x="32.6" y="170.1">12</text>
<text x="92.4" y="168.7">11</text>
<text x="150.9" y="173.9">pitch 1.27-2x10</text>
<text x="207.2" y="173.9">pitch 1.27-2x10</text>
<text x="27.5" y="176.7">pitch 2.0-1x12</text>
<text x="93.3" y="175.3">pitch 2.0-1x11</text>
<text x="226.4" y="198.6">Title</text>
<text x="226.4" y="202.8">Size</text>
<text x="231.8" y="202.8">Document Number</text>
<text x="271.6" y="202.8">Rev</text>
<text x="226.4" y="206.9">Date:</text>
<text x="227.7" y="204.1">C</text>
<text x="233.5" y="206.9">Thursday, November 29, 2012</text>
<text x="253.8" y="206.9">Sheet</text>
<text x="260.6" y="206.9">1</text>
<text x="264.8" y="206.9">of</text>
<text x="268.9" y="206.9">1</text>
<text x="273" y="204.1">D02</text>
</g>
<g font-size="1.2" fill="#f00">
<text x="152.6" y="40.9">SCL_CC3000</text>
<text x="180" y="43.6">SCL_EEPROM</text>
<text x="159.4" y="57.3">SDA_CC300</text>
<text x="185.5" y="60.1">SDA_EEPROM</text>
<text x="73" y="68.3">NS_UARTD</text>
<text x="73" y="71.1">FUNC4</text>
<text x="217" y="71.1">VBAT_SW_EN</text>
<text x="73" y="73.8">WL_UART_DBG</text>
<text x="73" y="76.5">WL_EN2</text>
<text x="73" y="79.3">WL_RS232_TX</text>
<text x="73" y="82">WL_EN1</text>
<text x="73" y="84.8">WL_RS232_RX</text>
<text x="184.1" y="84.8">EXT_32KHz</text>
<text x="68.9" y="112.2">WL_SPI_CS</text>
<text x="68.9" y="117.7">WL_SPI_IRQ</text>
<text x="68.9" y="114.9">WL_SPI_DOUT</text>
<text x="68.9" y="123.2">WL_SPI_CLK</text>
<text x="68.9" y="120.4">WL_SPI_DIN</text>
<text x="78.5" y="154.7">SCL_CC3000</text>
<text x="38.3" y="158.8">WL_UART_DBG</text>
<text x="39" y="161.6">WL_RS232_RX</text>
<text x="39.3" y="160.2">WL_RS232_TX</text>
<text x="40.9" y="156.1">NS_UARTD</text>
<text x="42.8" y="157.5">FUNC4</text>
<text x="78.5" y="156.1">SCL_EEPROM</text>
<text x="78.5" y="157.5">SDA_CC300</text>
<text x="78.5" y="160.2">VBAT_SW_EN</text>
<text x="78.9" y="158.8">SDA_EEPROM</text>
<text x="125.1" y="157.5">EXT_32KHz</text>
<text x="164.9" y="160.2">VBAT_SW_EN</text>
<text x="166.3" y="161.6">WL_SPI_IRQ</text>
<text x="38.9" y="165.7">WL_SPI_DOUT</text>
<text x="40.1" y="167.1">WL_SPI_IRQ</text>
<text x="40.6" y="164.3">WL_SPI_CS</text>
<text x="165.1" y="167.1">WL_SPI_DOUT</text>
<text x="166.2" y="164.3">WL_SPI_CLK</text>
<text x="166.3" y="165.7">WL_SPI_DIN</text>
<text x="166.8" y="162.9">WL_SPI_CS</text>
<text x="184.1" y="164.3">EXT_32KHz</text>
<text x="40" y="169.8">WL_SPI_CLK</text>
<text x="40.1" y="168.4">WL_SPI_DIN</text>
<text x="78.5" y="168.4">EXT_32KHz</text>
</g>
<text font-size="1.2" fill="#004000" x="95.9" y="45">U.FL</text>
<g font-size="1.2" fill="#004080">
<text x="117.2" y="59.7" transform="rotate(-90 117.2 59.7)">GND</text>
<text x="122.7" y="59.7" transform="rotate(-90 122.7 59.7)">GND</text>
<text x="125.4" y="59.7" transform="rotate(-90 125.4 59.7)">GND</text>
<text x="128.2" y="59.7" transform="rotate(-90 128.2 59.7)">GND</text>
<text x="130.9" y="59.7" transform="rotate(-90 130.9 59.7)">GND</text>
<text x="141.9" y="59.7" transform="rotate(-90 141.9 59.7)">GND</text>
<text x="143.3" y="59.7" transform="rotate(-90 143.3 59.7)">GND</text>
<text x="144.6" y="59.7" transform="rotate(-90 144.6 59.7)">GND</text>
<text x="146" y="59.7" transform="rotate(-90 146 59.7)">GND</text>
<text x="147.4" y="59.7" transform="rotate(-90 147.4 59.7)">GND</text>
<text x="148.8" y="59.7" transform="rotate(-90 148.8 59.7)">GND</text>
<text x="119.9" y="61.8" transform="rotate(-90 119.9 61.8)">RF_ANT</text>
<text x="133.7" y="64.7" transform="rotate(-90 133.7 64.7)">SCL_CC3000</text>
<text x="136.4" y="65.4" transform="rotate(-90 136.4 65.4)">SCL_EEPROM</text>
<text x="111.8" y="69.2">RESERVED_1</text>
<text x="111.8" y="71.9">NC</text>
<text x="111.8" y="66.4">GND</text>
<text x="141.7" y="69.2">SDA_EEPROM</text>
<text x="141.9" y="71.9">VBAT_SW_EN</text>
<text x="142.5" y="66.4">SDA_CC3000</text>
<text x="111.8" y="74.6">RESERVED_2</text>
<text x="111.8" y="77.4">WL_EN2</text>
<text x="142.1" y="77.4">RESERVED_3</text>
<text x="147.5" y="74.6">GND</text>
<text x="111.8" y="82.9">WL_EN1</text>
<text x="111.8" y="80.1">WL_RS232_TX</text>
<text x="144" y="80.1">VIO_HOST</text>
<text x="147.5" y="82.9">GND</text>
<text x="111.8" y="85.6">WL_RS232_RX</text>
<text x="111.8" y="88.3">GND</text>
<text x="145" y="85.6">EXT_32K</text>
<text x="147.5" y="88.3">GND</text>
<text x="111.8" y="91.1">GND</text>
<text x="145.1" y="91.1">VBAT_IN</text>
<text x="117.2" y="99.5" transform="rotate(-90 117.2 99.5)">GND</text>
<text x="119.9" y="99.5" transform="rotate(-90 119.9 99.5)">SPI_CS</text>
<text x="122.7" y="99.5" transform="rotate(-90 122.7 99.5)">SPI_DOUT</text>
<text x="125.4" y="99.5" transform="rotate(-90 125.4 99.5)">SPI_IRQ</text>
<text x="128.2" y="99.5" transform="rotate(-90 128.2 99.5)">SPI_DIN</text>
<text x="130.9" y="99.5" transform="rotate(-90 130.9 99.5)">GND</text>
<text x="133.7" y="99.5" transform="rotate(-90 133.7 99.5)">SPI_CLK</text>
<text x="136.4" y="99.5" transform="rotate(-90 136.4 99.5)">GND</text>
<text x="143.3" y="99.5" transform="rotate(-90 143.3 99.5)">GND</text>
<text x="144.6" y="99.5" transform="rotate(-90 144.6 99.5)">GND</text>
<text x="146" y="99.5" transform="rotate(-90 146 99.5)">GND</text>
<text x="147.4" y="99.5" transform="rotate(-90 147.4 99.5)">GND</text>
</g>
<g font-size="1">
<text x="28.8" y="1">5</text>
<text x="83.7" y="1">4</text>
<text x="138.6" y="1">3</text>
<text x="193.4" y="1">2</text>
<text x="248.3" y="1">1</text>
<text x=".4" y="28">D</text>
<text x="276.1" y="28">D</text>
<text x=".4" y="79.4">C</text>
<text x="276.1" y="79.4">C</text>
<text x=".4" y="130.9">B</text>
<text x="276.1" y="130.9">B</text>
<text x=".4" y="182.3">A</text>
<text x="276.1" y="182.3">A</text>
<text x="28.8" y="208.2">5</text>
<text x="83.7" y="208.2">4</text>
<text x="138.6" y="208.2">3</text>
<text x="193.4" y="208.2">2</text>
<text x="248.3" y="208.2">1</text>
</g>
</svg>
